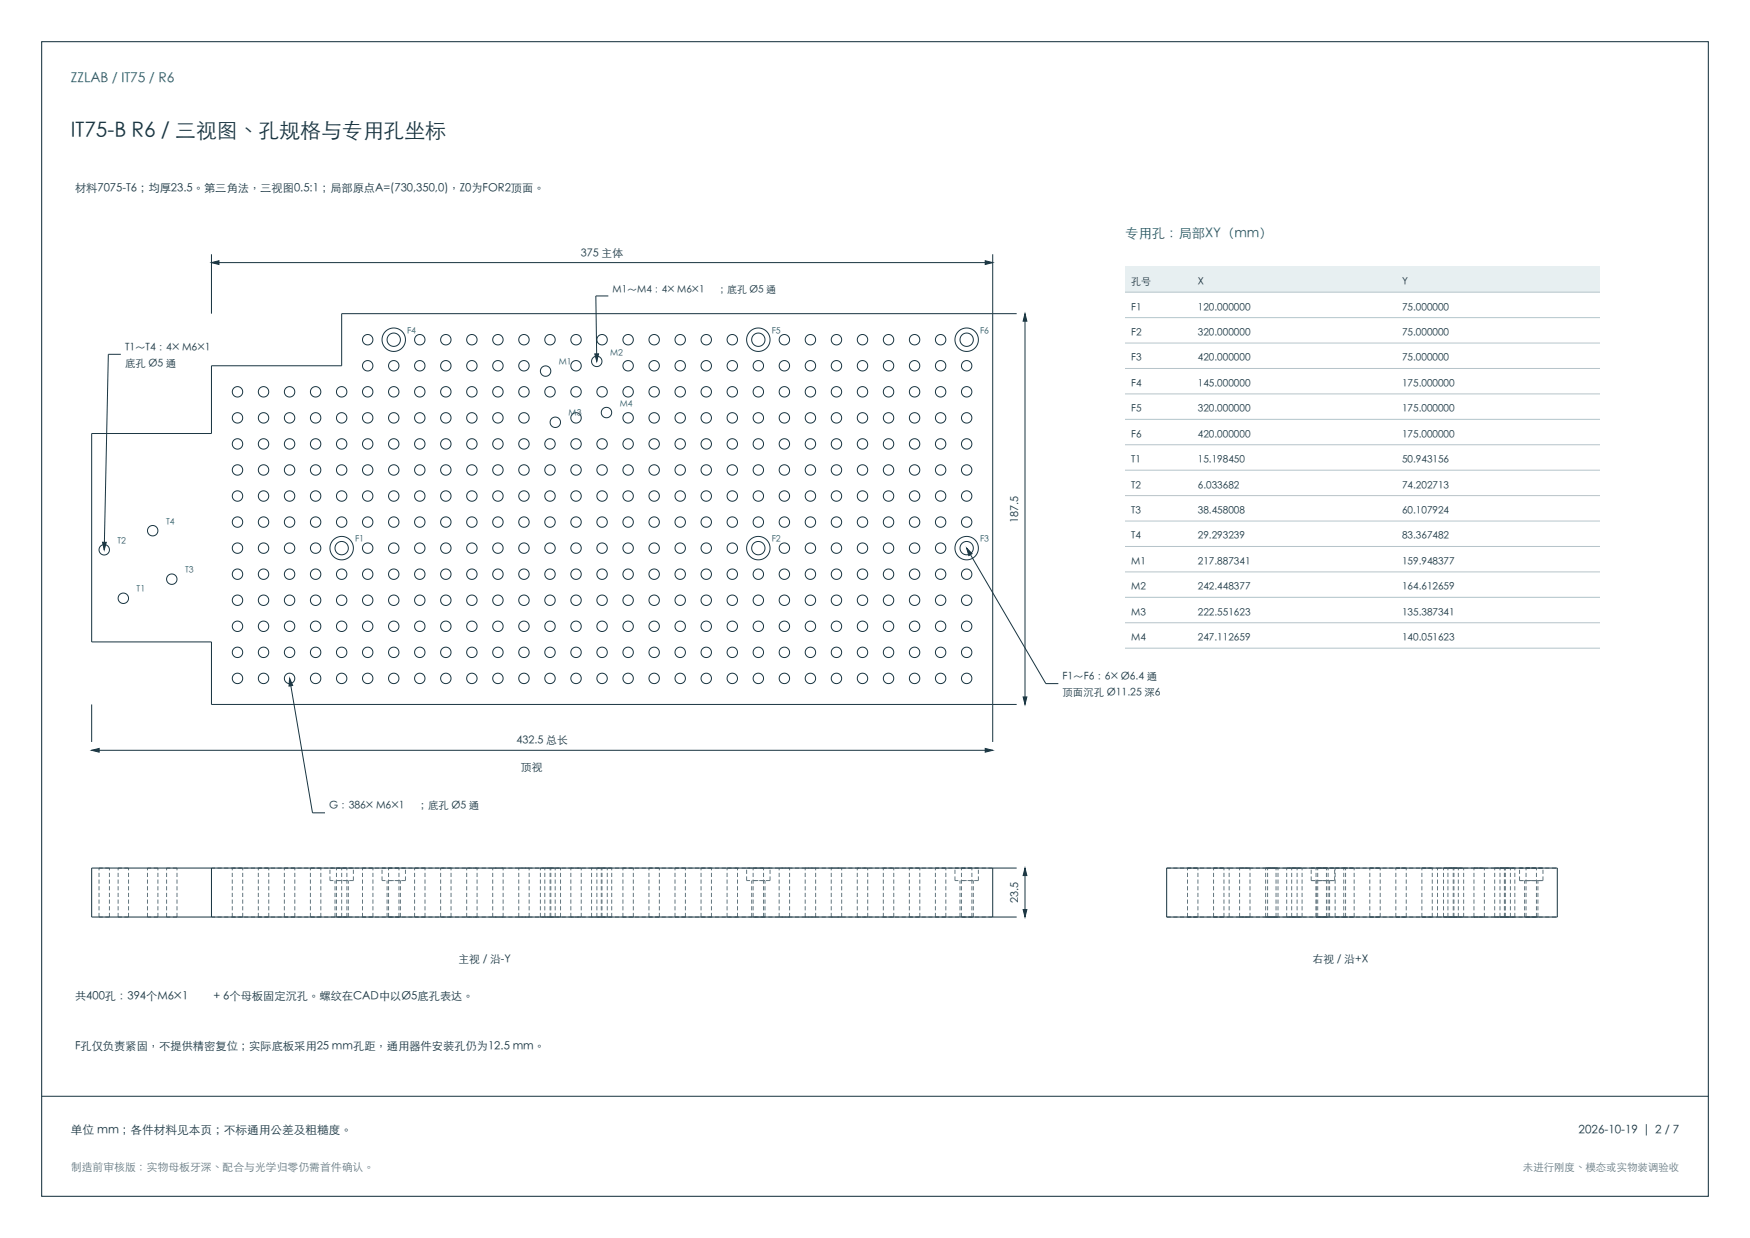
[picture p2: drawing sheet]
<svg xmlns="http://www.w3.org/2000/svg" width="420mm" height="297mm" viewBox="0 0 420 297" stroke-linecap="round" stroke-linejoin="round" font-family="sans-serif">
<path d="M10 10h400v277h-400z" fill="none" stroke="#183440" stroke-width=".25"/>
<g fill="none" stroke="#183440" stroke-width=".24">
<path d="M50.8 61v14.2M50.8 63h187.5M146 71h-3l.2 15.7M238.3 61v117M244 75.2h-162v12.5h-31.2v16.3h-28.8v50h28.8v15h193.2M246 75.2v93.8M29 85h-3l-1 46.9M232 131.5l19 32.5h3M22 169v9M22 180h216.3M69.5 162.7l5.5 32.3h3M50.8 208.2v11.8"/>
<path d="M238.3 208.2v11.8M244 208.2h-222v11.8h222M246 208.2v11.8M280 208.2h93.8v11.8h-93.8zM10 263h400"/>
<circle cx="57" cy="94" r="1.25"/>
<circle cx="63.3" cy="94" r="1.25"/>
<circle cx="69.5" cy="94" r="1.25"/>
<circle cx="75.8" cy="94" r="1.25"/>
<circle cx="82" cy="94" r="1.25"/>
<circle cx="88.3" cy="94" r="1.25"/>
<circle cx="88.3" cy="81.5" r="1.25"/>
<circle cx="88.3" cy="87.7" r="1.25"/>
<circle cx="94.5" cy="81.5" r="2.81"/>
<circle cx="94.5" cy="94" r="1.25"/>
<circle cx="94.5" cy="87.7" r="1.25"/>
<circle cx="94.5" cy="81.5" r="1.6"/>
<circle cx="100.8" cy="81.5" r="1.25"/>
<circle cx="100.8" cy="94" r="1.25"/>
<circle cx="100.8" cy="87.8" r="1.25"/>
<circle cx="107" cy="94" r="1.25"/>
<circle cx="107" cy="81.5" r="1.25"/>
<circle cx="107" cy="87.8" r="1.25"/>
<circle cx="113.3" cy="87.8" r="1.25"/>
<circle cx="113.3" cy="81.5" r="1.25"/>
<circle cx="113.3" cy="94" r="1.25"/>
<circle cx="119.5" cy="81.5" r="1.25"/>
<circle cx="119.5" cy="87.8" r="1.25"/>
<circle cx="119.5" cy="94" r="1.25"/>
<circle cx="125.8" cy="87.8" r="1.25"/>
<circle cx="125.8" cy="94" r="1.25"/>
<circle cx="125.8" cy="81.5" r="1.25"/>
<circle cx="130.9" cy="89" r="1.25"/>
<circle cx="132" cy="94" r="1.25"/>
<circle cx="132" cy="81.5" r="1.25"/>
<circle cx="138.3" cy="87.8" r="1.25"/>
<circle cx="138.3" cy="94" r="1.25"/>
<circle cx="138.3" cy="81.5" r="1.25"/>
<circle cx="143.2" cy="86.7" r="1.25"/>
<circle cx="144.5" cy="94" r="1.25"/>
<circle cx="144.5" cy="81.5" r="1.25"/>
<circle cx="145.6" cy="99" r="1.25"/>
<circle cx="150.8" cy="94" r="1.25"/>
<circle cx="150.8" cy="87.8" r="1.25"/>
<circle cx="150.8" cy="81.5" r="1.25"/>
<circle cx="157" cy="81.5" r="1.25"/>
<circle cx="157" cy="94" r="1.25"/>
<circle cx="157" cy="87.8" r="1.25"/>
<circle cx="163.3" cy="94" r="1.25"/>
<circle cx="163.3" cy="87.8" r="1.25"/>
<circle cx="163.3" cy="81.5" r="1.25"/>
<circle cx="169.5" cy="94" r="1.25"/>
<circle cx="169.5" cy="87.8" r="1.25"/>
<circle cx="169.5" cy="81.5" r="1.25"/>
<circle cx="175.8" cy="94" r="1.25"/>
<circle cx="175.8" cy="81.5" r="1.25"/>
<circle cx="175.8" cy="87.8" r="1.25"/>
<circle cx="182" cy="94" r="1.25"/>
<circle cx="182" cy="87.8" r="1.25"/>
<circle cx="182" cy="81.5" r="2.81"/>
<circle cx="182" cy="81.5" r="1.6"/>
<circle cx="188.3" cy="81.5" r="1.25"/>
<circle cx="188.3" cy="94" r="1.25"/>
<circle cx="188.3" cy="87.8" r="1.25"/>
<circle cx="194.5" cy="94" r="1.25"/>
<circle cx="194.5" cy="87.8" r="1.25"/>
<circle cx="194.5" cy="81.5" r="1.25"/>
<circle cx="200.8" cy="94" r="1.25"/>
<circle cx="200.8" cy="87.8" r="1.25"/>
<circle cx="200.8" cy="81.5" r="1.25"/>
<circle cx="207" cy="87.8" r="1.25"/>
<circle cx="207" cy="81.5" r="1.25"/>
<circle cx="207" cy="94" r="1.25"/>
<circle cx="213.3" cy="94" r="1.25"/>
<circle cx="213.3" cy="81.5" r="1.25"/>
<circle cx="213.3" cy="87.8" r="1.25"/>
<circle cx="219.5" cy="94" r="1.25"/>
<circle cx="219.5" cy="87.8" r="1.25"/>
<circle cx="219.5" cy="81.5" r="1.25"/>
<circle cx="225.8" cy="81.5" r="1.25"/>
<circle cx="225.8" cy="94" r="1.25"/>
<circle cx="225.8" cy="87.8" r="1.25"/>
<circle cx="232" cy="94" r="1.25"/>
<circle cx="232" cy="87.8" r="1.25"/>
<circle cx="232" cy="81.5" r="2.81"/>
<circle cx="232" cy="81.5" r="1.6"/>
<circle cx="57" cy="119" r="1.25"/>
<circle cx="57" cy="106.5" r="1.25"/>
<circle cx="57" cy="100.2" r="1.25"/>
<circle cx="57" cy="112.7" r="1.25"/>
<circle cx="63.3" cy="119" r="1.25"/>
<circle cx="63.3" cy="106.5" r="1.25"/>
<circle cx="63.3" cy="112.7" r="1.25"/>
<circle cx="63.3" cy="100.2" r="1.25"/>
<circle cx="69.5" cy="106.5" r="1.25"/>
<circle cx="69.5" cy="100.2" r="1.25"/>
<circle cx="69.5" cy="119" r="1.25"/>
<circle cx="69.5" cy="112.7" r="1.25"/>
<circle cx="75.8" cy="119" r="1.25"/>
<circle cx="75.8" cy="112.7" r="1.25"/>
<circle cx="75.8" cy="106.5" r="1.25"/>
<circle cx="75.8" cy="100.2" r="1.25"/>
<circle cx="82" cy="119" r="1.25"/>
<circle cx="82" cy="112.7" r="1.25"/>
<circle cx="82" cy="106.5" r="1.25"/>
<circle cx="82" cy="100.2" r="1.25"/>
<circle cx="88.3" cy="119" r="1.25"/>
<circle cx="88.3" cy="100.2" r="1.25"/>
<circle cx="88.3" cy="106.5" r="1.25"/>
<circle cx="88.3" cy="112.7" r="1.25"/>
<circle cx="94.5" cy="106.5" r="1.25"/>
<circle cx="94.5" cy="119" r="1.25"/>
<circle cx="94.5" cy="100.2" r="1.25"/>
<circle cx="94.5" cy="112.7" r="1.25"/>
<circle cx="100.8" cy="119" r="1.25"/>
<circle cx="100.8" cy="112.8" r="1.25"/>
<circle cx="100.8" cy="106.5" r="1.25"/>
<circle cx="100.8" cy="100.3" r="1.25"/>
<circle cx="107" cy="106.5" r="1.25"/>
<circle cx="107" cy="119" r="1.25"/>
<circle cx="107" cy="100.3" r="1.25"/>
<circle cx="107" cy="112.8" r="1.25"/>
<circle cx="113.3" cy="119" r="1.25"/>
<circle cx="113.3" cy="112.8" r="1.25"/>
<circle cx="113.3" cy="100.3" r="1.25"/>
<circle cx="113.3" cy="106.5" r="1.25"/>
<circle cx="119.5" cy="106.5" r="1.25"/>
<circle cx="119.5" cy="100.3" r="1.25"/>
<circle cx="119.5" cy="119" r="1.25"/>
<circle cx="119.5" cy="112.8" r="1.25"/>
<circle cx="125.8" cy="106.5" r="1.25"/>
<circle cx="125.8" cy="119" r="1.25"/>
<circle cx="125.8" cy="112.8" r="1.25"/>
<circle cx="125.8" cy="100.3" r="1.25"/>
<circle cx="132" cy="112.8" r="1.25"/>
<circle cx="132" cy="119" r="1.25"/>
<circle cx="132" cy="106.5" r="1.25"/>
<circle cx="133.3" cy="101.3" r="1.25"/>
<circle cx="138.3" cy="119" r="1.25"/>
<circle cx="138.3" cy="112.8" r="1.25"/>
<circle cx="138.3" cy="106.5" r="1.25"/>
<circle cx="138.3" cy="100.3" r="1.25"/>
<circle cx="144.5" cy="119" r="1.25"/>
<circle cx="144.5" cy="106.5" r="1.25"/>
<circle cx="144.5" cy="112.8" r="1.25"/>
<circle cx="150.8" cy="106.5" r="1.25"/>
<circle cx="150.8" cy="119" r="1.25"/>
<circle cx="150.8" cy="112.8" r="1.25"/>
<circle cx="150.8" cy="100.3" r="1.25"/>
<circle cx="157" cy="112.8" r="1.25"/>
<circle cx="157" cy="106.5" r="1.25"/>
<circle cx="157" cy="119" r="1.25"/>
<circle cx="157" cy="100.3" r="1.25"/>
<circle cx="163.3" cy="106.5" r="1.25"/>
<circle cx="163.3" cy="100.3" r="1.25"/>
<circle cx="163.3" cy="119" r="1.25"/>
<circle cx="163.3" cy="112.8" r="1.25"/>
<circle cx="169.5" cy="119" r="1.25"/>
<circle cx="169.5" cy="106.5" r="1.25"/>
<circle cx="169.5" cy="112.8" r="1.25"/>
<circle cx="169.5" cy="100.3" r="1.25"/>
<circle cx="175.8" cy="119" r="1.25"/>
<circle cx="175.8" cy="112.8" r="1.25"/>
<circle cx="175.8" cy="100.3" r="1.25"/>
<circle cx="175.8" cy="106.5" r="1.25"/>
<circle cx="182" cy="106.5" r="1.25"/>
<circle cx="182" cy="100.3" r="1.25"/>
<circle cx="182" cy="119" r="1.25"/>
<circle cx="182" cy="112.8" r="1.25"/>
<circle cx="188.3" cy="119" r="1.25"/>
<circle cx="188.3" cy="112.8" r="1.25"/>
<circle cx="188.3" cy="106.5" r="1.25"/>
<circle cx="188.3" cy="100.3" r="1.25"/>
<circle cx="194.5" cy="112.8" r="1.25"/>
<circle cx="194.5" cy="119" r="1.25"/>
<circle cx="194.5" cy="100.3" r="1.25"/>
<circle cx="194.5" cy="106.5" r="1.25"/>
<circle cx="200.8" cy="106.5" r="1.25"/>
<circle cx="200.8" cy="100.3" r="1.25"/>
<circle cx="200.8" cy="119" r="1.25"/>
<circle cx="200.8" cy="112.8" r="1.25"/>
<circle cx="207" cy="106.5" r="1.25"/>
<circle cx="207" cy="100.3" r="1.25"/>
<circle cx="207" cy="112.8" r="1.25"/>
<circle cx="207" cy="119" r="1.25"/>
<circle cx="213.3" cy="106.5" r="1.25"/>
<circle cx="213.3" cy="100.3" r="1.25"/>
<circle cx="213.3" cy="119" r="1.25"/>
<circle cx="213.3" cy="112.8" r="1.25"/>
<circle cx="219.5" cy="106.5" r="1.25"/>
<circle cx="219.5" cy="100.3" r="1.25"/>
<circle cx="219.5" cy="119" r="1.25"/>
<circle cx="219.5" cy="112.8" r="1.25"/>
<circle cx="225.8" cy="106.5" r="1.25"/>
<circle cx="225.8" cy="119" r="1.25"/>
<circle cx="225.8" cy="112.8" r="1.25"/>
<circle cx="225.8" cy="100.3" r="1.25"/>
<circle cx="232" cy="100.3" r="1.25"/>
<circle cx="232" cy="112.8" r="1.25"/>
<circle cx="232" cy="119" r="1.25"/>
<circle cx="232" cy="106.5" r="1.25"/>
<circle cx="25" cy="131.9" r="1.25"/>
<circle cx="36.6" cy="127.3" r="1.25"/>
<circle cx="41.2" cy="138.9" r="1.25"/>
<circle cx="57" cy="131.5" r="1.25"/>
<circle cx="57" cy="137.8" r="1.25"/>
<circle cx="57" cy="125.3" r="1.25"/>
<circle cx="63.3" cy="131.5" r="1.25"/>
<circle cx="63.3" cy="137.8" r="1.25"/>
<circle cx="63.3" cy="125.3" r="1.25"/>
<circle cx="69.5" cy="131.5" r="1.25"/>
<circle cx="69.5" cy="137.8" r="1.25"/>
<circle cx="69.5" cy="125.2" r="1.25"/>
<circle cx="75.8" cy="137.8" r="1.25"/>
<circle cx="75.8" cy="131.5" r="1.25"/>
<circle cx="75.8" cy="125.2" r="1.25"/>
<circle cx="82" cy="131.5" r="2.81"/>
<circle cx="82" cy="125.2" r="1.25"/>
<circle cx="82" cy="137.8" r="1.25"/>
<circle cx="82" cy="131.5" r="1.6"/>
<circle cx="88.3" cy="131.5" r="1.25"/>
<circle cx="88.3" cy="125.2" r="1.25"/>
<circle cx="88.3" cy="137.8" r="1.25"/>
<circle cx="94.5" cy="131.5" r="1.25"/>
<circle cx="94.5" cy="137.8" r="1.25"/>
<circle cx="94.5" cy="125.2" r="1.25"/>
<circle cx="100.8" cy="131.5" r="1.25"/>
<circle cx="100.8" cy="125.3" r="1.25"/>
<circle cx="100.8" cy="137.8" r="1.25"/>
<circle cx="107" cy="131.5" r="1.25"/>
<circle cx="107" cy="137.8" r="1.25"/>
<circle cx="107" cy="125.3" r="1.25"/>
<circle cx="113.3" cy="131.5" r="1.25"/>
<circle cx="113.3" cy="125.3" r="1.25"/>
<circle cx="113.3" cy="137.8" r="1.25"/>
<circle cx="119.5" cy="125.3" r="1.25"/>
<circle cx="119.5" cy="131.5" r="1.25"/>
<circle cx="119.5" cy="137.8" r="1.25"/>
<circle cx="125.8" cy="131.5" r="1.25"/>
<circle cx="125.8" cy="125.3" r="1.25"/>
<circle cx="125.8" cy="137.8" r="1.25"/>
<circle cx="132" cy="137.8" r="1.25"/>
<circle cx="132" cy="125.3" r="1.25"/>
<circle cx="132" cy="131.5" r="1.25"/>
<circle cx="138.3" cy="131.5" r="1.25"/>
<circle cx="138.3" cy="137.8" r="1.25"/>
<circle cx="138.3" cy="125.3" r="1.25"/>
<circle cx="144.5" cy="125.3" r="1.25"/>
<circle cx="144.5" cy="137.8" r="1.25"/>
<circle cx="144.5" cy="131.5" r="1.25"/>
<circle cx="150.8" cy="137.8" r="1.25"/>
<circle cx="150.8" cy="131.5" r="1.25"/>
<circle cx="150.8" cy="125.3" r="1.25"/>
<circle cx="157" cy="137.8" r="1.25"/>
<circle cx="157" cy="131.5" r="1.25"/>
<circle cx="157" cy="125.3" r="1.25"/>
<circle cx="163.3" cy="131.5" r="1.25"/>
<circle cx="163.3" cy="125.3" r="1.25"/>
<circle cx="163.3" cy="137.8" r="1.25"/>
<circle cx="169.5" cy="131.5" r="1.25"/>
<circle cx="169.5" cy="137.8" r="1.25"/>
<circle cx="169.5" cy="125.3" r="1.25"/>
<circle cx="175.8" cy="131.5" r="1.25"/>
<circle cx="175.8" cy="125.3" r="1.25"/>
<circle cx="175.8" cy="137.8" r="1.25"/>
<circle cx="182" cy="137.8" r="1.25"/>
<circle cx="182" cy="125.3" r="1.25"/>
<circle cx="182" cy="131.5" r="2.81"/>
<circle cx="182" cy="131.5" r="1.6"/>
<circle cx="188.3" cy="125.3" r="1.25"/>
<circle cx="188.3" cy="131.5" r="1.25"/>
<circle cx="188.3" cy="137.8" r="1.25"/>
<circle cx="194.5" cy="137.8" r="1.25"/>
<circle cx="194.5" cy="131.5" r="1.25"/>
<circle cx="194.5" cy="125.3" r="1.25"/>
<circle cx="200.8" cy="137.8" r="1.25"/>
<circle cx="200.8" cy="125.3" r="1.25"/>
<circle cx="200.8" cy="131.5" r="1.25"/>
<circle cx="207" cy="137.8" r="1.25"/>
<circle cx="207" cy="131.5" r="1.25"/>
<circle cx="207" cy="125.3" r="1.25"/>
<circle cx="213.3" cy="137.8" r="1.25"/>
<circle cx="213.3" cy="131.5" r="1.25"/>
<circle cx="213.3" cy="125.3" r="1.25"/>
<circle cx="219.5" cy="125.3" r="1.25"/>
<circle cx="219.5" cy="137.8" r="1.25"/>
<circle cx="219.5" cy="131.5" r="1.25"/>
<circle cx="225.8" cy="137.8" r="1.25"/>
<circle cx="225.8" cy="125.3" r="1.25"/>
<circle cx="225.8" cy="131.5" r="1.25"/>
<circle cx="232" cy="125.3" r="1.25"/>
<circle cx="232" cy="137.8" r="1.25"/>
<circle cx="232" cy="131.5" r="2.81"/>
<circle cx="232" cy="131.5" r="1.6"/>
<circle cx="29.6" cy="143.5" r="1.25"/>
<circle cx="57" cy="156.5" r="1.25"/>
<circle cx="57" cy="144" r="1.25"/>
<circle cx="57" cy="150.3" r="1.25"/>
<circle cx="63.3" cy="156.5" r="1.25"/>
<circle cx="63.3" cy="144" r="1.25"/>
<circle cx="63.3" cy="150.3" r="1.25"/>
<circle cx="69.5" cy="144" r="1.25"/>
<circle cx="69.5" cy="156.5" r="1.25"/>
<circle cx="69.5" cy="150.3" r="1.25"/>
<circle cx="75.8" cy="150.3" r="1.25"/>
<circle cx="75.8" cy="156.5" r="1.25"/>
<circle cx="75.8" cy="144" r="1.25"/>
<circle cx="82" cy="156.5" r="1.25"/>
<circle cx="82" cy="150.3" r="1.25"/>
<circle cx="82" cy="144" r="1.25"/>
<circle cx="88.3" cy="144" r="1.25"/>
<circle cx="88.3" cy="156.5" r="1.25"/>
<circle cx="88.3" cy="150.3" r="1.25"/>
<circle cx="94.5" cy="156.5" r="1.25"/>
<circle cx="94.5" cy="144" r="1.25"/>
<circle cx="94.5" cy="150.3" r="1.25"/>
<circle cx="100.8" cy="144" r="1.25"/>
<circle cx="100.8" cy="156.5" r="1.25"/>
<circle cx="100.8" cy="150.3" r="1.25"/>
<circle cx="107" cy="144" r="1.25"/>
<circle cx="107" cy="150.3" r="1.25"/>
<circle cx="107" cy="156.5" r="1.25"/>
<circle cx="113.3" cy="156.5" r="1.25"/>
<circle cx="113.3" cy="150.3" r="1.25"/>
<circle cx="113.3" cy="144" r="1.25"/>
<circle cx="119.5" cy="156.5" r="1.25"/>
<circle cx="119.5" cy="150.3" r="1.25"/>
<circle cx="119.5" cy="144" r="1.25"/>
<circle cx="125.8" cy="144" r="1.25"/>
<circle cx="125.8" cy="156.5" r="1.25"/>
<circle cx="125.8" cy="150.3" r="1.25"/>
<circle cx="132" cy="144" r="1.25"/>
<circle cx="132" cy="150.3" r="1.25"/>
<circle cx="132" cy="156.5" r="1.25"/>
<circle cx="138.3" cy="156.5" r="1.25"/>
<circle cx="138.3" cy="150.3" r="1.25"/>
<circle cx="138.3" cy="144" r="1.25"/>
<circle cx="144.5" cy="144" r="1.25"/>
<circle cx="144.5" cy="156.5" r="1.25"/>
<circle cx="144.5" cy="150.3" r="1.25"/>
<circle cx="150.8" cy="156.5" r="1.25"/>
<circle cx="150.8" cy="150.3" r="1.25"/>
<circle cx="150.8" cy="144" r="1.25"/>
<circle cx="157" cy="150.3" r="1.25"/>
<circle cx="157" cy="144" r="1.25"/>
<circle cx="157" cy="156.5" r="1.25"/>
<circle cx="163.3" cy="156.5" r="1.25"/>
<circle cx="163.3" cy="150.3" r="1.25"/>
<circle cx="163.3" cy="144" r="1.25"/>
<circle cx="169.5" cy="144" r="1.25"/>
<circle cx="169.5" cy="150.3" r="1.25"/>
<circle cx="169.5" cy="156.5" r="1.25"/>
<circle cx="175.8" cy="156.5" r="1.25"/>
<circle cx="175.8" cy="144" r="1.25"/>
<circle cx="175.8" cy="150.3" r="1.25"/>
<circle cx="182" cy="156.5" r="1.25"/>
<circle cx="182" cy="144" r="1.25"/>
<circle cx="182" cy="150.3" r="1.25"/>
<circle cx="188.3" cy="156.5" r="1.25"/>
<circle cx="188.3" cy="150.3" r="1.25"/>
<circle cx="188.3" cy="144" r="1.25"/>
<circle cx="194.5" cy="150.3" r="1.25"/>
<circle cx="194.5" cy="144" r="1.25"/>
<circle cx="194.5" cy="156.5" r="1.25"/>
<circle cx="200.8" cy="156.5" r="1.25"/>
<circle cx="200.8" cy="150.3" r="1.25"/>
<circle cx="200.8" cy="144" r="1.25"/>
<circle cx="207" cy="156.5" r="1.25"/>
<circle cx="207" cy="150.3" r="1.25"/>
<circle cx="207" cy="144" r="1.25"/>
<circle cx="213.3" cy="150.3" r="1.25"/>
<circle cx="213.3" cy="156.5" r="1.25"/>
<circle cx="213.3" cy="144" r="1.25"/>
<circle cx="219.5" cy="156.5" r="1.25"/>
<circle cx="219.5" cy="150.3" r="1.25"/>
<circle cx="219.5" cy="144" r="1.25"/>
<circle cx="225.8" cy="144" r="1.25"/>
<circle cx="225.8" cy="156.5" r="1.25"/>
<circle cx="225.8" cy="150.3" r="1.25"/>
<circle cx="232" cy="156.5" r="1.25"/>
<circle cx="232" cy="144" r="1.25"/>
<circle cx="232" cy="150.3" r="1.25"/>
<circle cx="57" cy="162.8" r="1.25"/>
<circle cx="63.3" cy="162.8" r="1.25"/>
<circle cx="69.5" cy="162.8" r="1.25"/>
<circle cx="75.8" cy="162.8" r="1.25"/>
<circle cx="82" cy="162.8" r="1.25"/>
<circle cx="88.3" cy="162.8" r="1.25"/>
<circle cx="94.5" cy="162.8" r="1.25"/>
<circle cx="100.8" cy="162.8" r="1.25"/>
<circle cx="107" cy="162.8" r="1.25"/>
<circle cx="113.3" cy="162.8" r="1.25"/>
<circle cx="119.5" cy="162.8" r="1.25"/>
<circle cx="125.8" cy="162.8" r="1.25"/>
<circle cx="132" cy="162.8" r="1.25"/>
<circle cx="138.3" cy="162.8" r="1.25"/>
<circle cx="144.5" cy="162.8" r="1.25"/>
<circle cx="150.8" cy="162.8" r="1.25"/>
<circle cx="157" cy="162.8" r="1.25"/>
<circle cx="163.3" cy="162.8" r="1.25"/>
<circle cx="169.5" cy="162.8" r="1.25"/>
<circle cx="175.8" cy="162.8" r="1.25"/>
<circle cx="182" cy="162.8" r="1.25"/>
<circle cx="188.3" cy="162.8" r="1.25"/>
<circle cx="194.5" cy="162.8" r="1.25"/>
<circle cx="200.8" cy="162.8" r="1.25"/>
<circle cx="207" cy="162.8" r="1.25"/>
<circle cx="213.3" cy="162.8" r="1.25"/>
<circle cx="219.5" cy="162.8" r="1.25"/>
<circle cx="225.8" cy="162.8" r="1.25"/>
<circle cx="232" cy="162.8" r="1.25"/>
</g>
<g fill="none" stroke="#637781" stroke-width=".24" stroke-dasharray="1 .6" stroke-linecap="butt">
<path d="M23.8 220v-11.8M26.3 208.2h-2.5M26.3 220h-2.5M26.3 220v-11.8M28.3 220v-11.8M30.8 208.2h-2.5M30.8 220h-2.5M30.8 220v-11.8M35.4 220v-11.8M37.9 208.2h-2.5M37.9 220h-2.5M37.9 220v-11.8"/>
<path d="M40 220v-11.8M42.5 208.2h-2.5M42.5 220h-2.5M42.5 220v-11.8M55.8 220v-11.8M58.3 208.2h-2.5M58.3 220h-2.5M58.3 220v-11.8M62 220v-11.8M64.5 208.2h-2.5M64.5 220h-2.5M64.5 220v-11.8"/>
<path d="M68.3 220v-11.8M70.8 208.2h-2.5M70.8 220h-2.5M70.8 220v-11.8M74.5 220v-11.8M77 208.2h-2.5M77 220h-2.5M77 220v-11.8M79.2 211.2v-3M80.4 220v-8.8M80.8 220v-11.8M82 208.2h156.3"/>
<path d="M82 208.2h-31.2M82 220h156.3M82 220h-31.2M82 220v-11.8M83.3 208.2h-2.5M83.3 220h-2.5M83.3 220v-11.8M83.6 220h-3.2M83.6 211.2h-3.2M83.6 220v-8.8M84.8 208.2h-5.6M84.8 211.2v-3"/>
<path d="M84.8 211.2h-5.6M87 220v-11.8M89.5 208.2h-2.5M89.5 220h-2.5M89.5 220v-11.8M91.7 211.2v-3M92.9 220v-8.8M93.3 220v-11.8M95.8 208.2h-2.5M95.8 220h-2.5M95.8 220v-11.8M96.1 220h-3.2"/>
<path d="M96.1 211.2h-3.2M96.1 220v-8.8M97.3 208.2h-5.6M97.3 211.2v-3M97.3 211.2h-5.6M99.5 220v-11.8M102 208.2h-2.5M102 220h-2.5M102 220v-11.8M105.8 220v-11.8M108.3 208.2h-2.5M108.3 220h-2.5"/>
<path d="M108.3 220v-11.8M112 220v-11.8M114.5 208.2h-2.5M114.5 220h-2.5M114.5 220v-11.8M118.3 220v-11.8M120.8 208.2h-2.5M120.8 220h-2.5M120.8 220v-11.8M124.5 220v-11.8M127 208.2h-2.5M127 220h-2.5"/>
<path d="M127 220v-11.8M129.7 220v-11.8M130.8 220v-11.8M132 220v-11.8M132.2 208.2h-2.5M132.2 220h-2.5M132.2 220v-11.8M133.3 208.2h-2.5M133.3 220h-2.5M133.3 220v-11.8M134.5 208.2h-2.5M134.5 220h-2.5"/>
<path d="M134.5 220v-11.8M137 220v-11.8M139.5 208.2h-2.5M139.5 220h-2.5M139.5 220v-11.8M142 220v-11.8M143.3 220v-11.8M144.3 220v-11.8M144.5 208.2h-2.5M144.5 220h-2.5M144.5 220v-11.8M145.8 208.2h-2.5"/>
<path d="M145.8 220h-2.5M145.8 220v-11.8M146.8 208.2h-2.5M146.8 220h-2.5M146.8 220v-11.8M149.5 220v-11.8M152 208.2h-2.5M152 220h-2.5M152 220v-11.8M155.8 220v-11.8M158.3 208.2h-2.5M158.3 220h-2.5"/>
<path d="M158.3 220v-11.8M162 220v-11.8M164.5 208.2h-2.5M164.5 220h-2.5M164.5 220v-11.8M168.3 220v-11.8M170.8 208.2h-2.5M170.8 220h-2.5M170.8 220v-11.8M174.5 220v-11.8M177 208.2h-2.5M177 220h-2.5"/>
<path d="M177 220v-11.8M179.2 211.2v-3M180.4 220v-8.8M180.8 220v-11.8M183.3 208.2h-2.5M183.3 220h-2.5M183.3 220v-11.8M183.6 220h-3.2M183.6 211.2h-3.2M183.6 220v-8.8M184.8 208.2h-5.6M184.8 211.2v-3"/>
<path d="M184.8 211.2h-5.6M187 220v-11.8M189.5 208.2h-2.5M189.5 220h-2.5M189.5 220v-11.8M193.3 220v-11.8M195.8 208.2h-2.5M195.8 220h-2.5M195.8 220v-11.8M199.5 220v-11.8M202 208.2h-2.5M202 220h-2.5"/>
<path d="M202 220v-11.8M205.8 220v-11.8M208.3 208.2h-2.5M208.3 220h-2.5M208.3 220v-11.8M212 220v-11.8M214.5 208.2h-2.5M214.5 220h-2.5M214.5 220v-11.8M218.3 220v-11.8M220.8 208.2h-2.5M220.8 220h-2.5"/>
<path d="M220.8 220v-11.8M224.5 220v-11.8M227 208.2h-2.5M227 220h-2.5M227 220v-11.8M229.2 211.2v-3M230.4 220v-8.8M230.8 220v-11.8M233.3 208.2h-2.5M233.3 220h-2.5M233.3 220v-11.8M233.6 220h-3.2"/>
<path d="M233.6 211.2h-3.2M233.6 220v-8.8M234.8 208.2h-5.6M234.8 211.2v-3M234.8 211.2h-5.6M280 208.2h15M280 220h15M285 208.2h1.3M285 220h1.3M285 220v-11.8M286.3 208.2h1.2M286.3 220h1.2"/>
<path d="M287.5 208.2h-2.5M287.5 220h-2.5M287.5 220v-11.8M291.3 208.2h1.2M291.3 220h1.2M291.3 220v-11.8M292.5 208.2h1.3M292.5 220h1.3M293.8 208.2h-2.5M293.8 220h-2.5M293.8 220v-11.8M295 220v-11.8"/>
<path d="M295 208.2h50M295 220h50M297.5 208.2h1.3M297.5 220h1.3M297.5 220v-11.8M298.8 208.2h1.2M298.8 220h1.2M300 208.2h-2.5M300 220h-2.5M300 220v-11.8M303.8 208.2h1.2M303.8 220h1.2"/>
<path d="M303.8 220v-11.8M304.2 208.2h1.3M304.2 220h1.3M304.2 220v-11.8M305 208.2h1.3M305 220h1.3M305.5 208.2h1.2M305.5 220h1.2M306.3 208.2h-2.5M306.3 220h-2.5M306.3 220v-11.8M306.7 208.2h-2.5"/>
<path d="M306.7 220h-2.5M306.7 220v-11.8M308.8 208.2h1.3M308.8 220h1.3M308.8 220v-11.8M310 208.2h1.3M310 220h1.3M310 220v-11.8M310.1 208.2h1.2M310.1 220h1.2M311.3 208.2h1.2M311.3 220h1.2"/>
<path d="M311.3 208.2h-2.5M311.3 220h-2.5M311.3 220v-11.8M312.5 208.2h-2.5M312.5 220h-2.5M312.5 220v-11.8M314.7 208.2h2.8M314.7 211.2h2.8M314.7 211.2v-3M315.9 208.2h1.2M315.9 220h1.2M315.9 220v-11.8"/>
<path d="M315.9 220h1.6M315.9 211.2h1.6M315.9 220v-8.8M316.3 208.2h1.2M316.3 220h1.2M316.3 220v-11.8M317.1 208.2h1.3M317.1 220h1.3M317.5 208.2h1.3M317.5 208.2h2.8M317.5 220h1.3M317.5 220h1.6"/>
<path d="M317.5 211.2h2.8M317.5 211.2h1.6M318.4 208.2h-2.5M318.4 220h-2.5M318.4 220v-11.8M318.8 208.2h-2.5M318.8 220h-2.5M318.8 220v-11.8M319.1 220h-3.2M319.1 211.2h-3.2M319.1 220v-8.8M320.3 208.2h-5.6"/>
<path d="M320.3 211.2h-5.6M320.3 211.2v-3M320.4 208.2h1.3M320.4 220h1.3M320.4 220v-11.8M321.7 208.2h1.2M321.7 220h1.2M322.5 208.2h1.3M322.5 220h1.3M322.5 220v-11.8M322.9 208.2h-2.5M322.9 220h-2.5"/>
<path d="M322.9 220v-11.8M323.8 208.2h1.2M323.8 220h1.2M325 208.2h-2.5M325 220h-2.5M325 220v-11.8M328.8 208.2h1.2M328.8 220h1.2M328.8 220v-11.8M330 208.2h1.3M330 220h1.3M331.3 208.2h-2.5"/>
<path d="M331.3 220h-2.5M331.3 220v-11.8M335 208.2h1.3M335 220h1.3M335 220v-11.8M336.3 208.2h1.2M336.3 220h1.2M337.5 208.2h-2.5M337.5 220h-2.5M337.5 220v-11.8M341.3 208.2h1.2M341.3 220h1.2"/>
<path d="M341.3 220v-11.8M342.5 208.2h1.3M342.5 220h1.3M343.8 208.2h-2.5M343.8 220h-2.5M343.8 220v-11.8M345 208.2h16.3M345 220h16.3M345 220v-11.8M346.4 208.2h1.3M346.4 220h1.3M346.4 220v-11.8"/>
<path d="M347.5 208.2h1.3M347.5 220h1.3M347.5 220v-11.8M347.7 208.2h1.2M347.7 220h1.2M348.8 208.2h1.2M348.8 220h1.2M348.8 220v-11.8M348.9 208.2h-2.5M348.9 220h-2.5M348.9 220v-11.8M350 208.2h-2.5"/>
<path d="M350 220h-2.5M350 220v-11.8M350 208.2h1.3M350 220h1.3M351.3 208.2h-2.5M351.3 220h-2.5M351.3 220v-11.8M353.8 208.2h1.2M353.8 220h1.2M353.8 220v-11.8M355 208.2h1.3M355 220h1.3"/>
<path d="M356.3 208.2h-2.5M356.3 220h-2.5M356.3 220v-11.8M358.7 208.2h1.3M358.7 220h1.3M358.7 220v-11.8M360 208.2h1.2M360 220h1.2M360 208.2h1.3M360 220h1.3M360 220v-11.8M361.1 208.2h1.2"/>
<path d="M361.1 220h1.2M361.1 220v-11.8M361.2 208.2h-2.5M361.2 220h-2.5M361.2 220v-11.8M361.3 208.2h12.5M361.3 208.2h1.2M361.3 220h12.5M361.3 220h1.2M361.3 220v-11.8M362.3 208.2h1.3M362.3 220h1.3"/>
<path d="M362.5 208.2h-2.5M362.5 220h-2.5M362.5 220v-11.8M363.6 208.2h-2.5M363.6 220h-2.5M363.6 220v-11.8M364.7 208.2h2.8M364.7 211.2h2.8M364.7 211.2v-3M365.9 220h1.6M365.9 211.2h1.6M365.9 220v-8.8"/>
<path d="M366.3 208.2h1.2M366.3 220h1.2M366.3 220v-11.8M367.5 208.2h1.3M367.5 208.2h2.8M367.5 220h1.3M367.5 220h1.6M367.5 211.2h2.8M367.5 211.2h1.6M368.8 208.2h-2.5M368.8 220h-2.5M368.8 220v-11.8"/>
<path d="M369.1 220h-3.2M369.1 211.2h-3.2M369.1 220v-8.8M370.3 208.2h-5.6M370.3 211.2h-5.6M370.3 211.2v-3"/>
</g>
<g fill="#183440" stroke="#183440" stroke-width=".24">
<path d="M50.8 63l1.8-.5v.9z"/>
<path d="M236.5 62.5l1.8 .5-1.8 .4z"/>
<path d="M22 180l1.8-.5v.9z"/>
<path d="M236.5 179.5l1.8 .5-1.8 .4z"/>
<path d="M245.6 167.2h.9l-.5 1.8z"/>
<path d="M246 75.2l.5 1.8h-.9z"/>
<path d="M245.6 218.2h.9l-.5 1.8z"/>
<path d="M246 208.2l.5 1.8h-.9z"/>
<path d="M69.5 162.7l.7 1.7-.8 .2z"/>
<path d="M232 131.5l1.3 1.3-.8 .5z"/>
<path d="M24.6 130.1h.9l-.5 1.8z"/>
<path d="M142.7 84.9h.9l-.4 1.8z"/>
</g>
<g fill="#e7eff1">
<path d="M270 64h16v6.1h-16z" fill-rule="evenodd"/>
<path d="M286 64h49v6.1h-49z" fill-rule="evenodd"/>
<path d="M335 64h49v6.1h-49z" fill-rule="evenodd"/>
</g>
<g fill="none" stroke="#b5c4ca" stroke-width=".24">
<path d="M270 70.1h114M270 76.2h114M270 82.3h114M270 88.4h114M270 94.5h114M270 100.6h114M270 106.7h114M270 112.8h114M270 118.9h114M270 125h114M270 131.1h114M270 137.2h114"/>
<path d="M270 143.3h114M270 149.4h114M270 155.5h114"/>
</g>
<text font-size="5" fill="#183440" x="17" y="33">IT75-B R6 / 三视图、孔规格与专用孔坐标</text>
<text font-size="3.3" fill="#126b73" x="17" y="20">ZZLAB / IT75 / R6</text>
<text font-size="3.2" fill="#126b73" x="270" y="57">专用孔：局部XY（mm）</text>
<g font-size="2.8" fill="#183440">
<text x="17" y="272">单位 mm；各件材料见本页；不标通用公差及粗糙度。</text>
<text x="378.9" y="272">2026-10-19 | 2 / 7</text>
</g>
<g font-size="2.7" fill="#183440">
<text x="18" y="46">材料7075-T6；均厚23.5。第三角法，三视图0.5:1；局部原点A=(730,350,0)，Z0为FOR2顶面。</text>
<text x="18" y="240">共400孔：394个M6×1</text>
<text x="51.3" y="240">+ 6个母板固定沉孔。螺纹在CAD中以Ø5底孔表达。</text>
<text x="18" y="252">F孔仅负责紧固，不提供精密复位；实际底板采用25 mm孔距，通用器件安装孔仍为12.5 mm。</text>
</g>
<g font-size="2.6" fill="#183440">
<text x="139.4" y="61.6">375 主体</text>
<text x="244.5" y="125.4" transform="rotate(-90 244.5 125.4)">187.5</text>
<text x="124" y="178.6">432.5 总长</text>
<text x="125" y="185">顶视</text>
<text x="244.5" y="216.6" transform="rotate(-90 244.5 216.6)">23.5</text>
<text x="110" y="231">主视 / 沿-Y</text>
<text x="315" y="231">右视 / 沿+X</text>
</g>
<text font-size="2.6" fill="#637781" x="17" y="281">制造前审核版：实物母板牙深、配合与光学归零仍需首件确认。</text>
<g font-size="2.5" fill="#183440">
<text x="30" y="84.2">T1～T4：4× M6×1</text>
<text x="30" y="88">底孔 Ø5 通</text>
<text x="255" y="163.2">F1～F6：6× Ø6.4 通</text>
<text x="255" y="167">顶面沉孔 Ø11.25 深6</text>
<text x="79" y="194.2">G：386× M6×1</text>
<text x="100.2" y="194.2">；底孔 Ø5 通</text>
</g>
<text font-size="2.5" fill="#637781" x="365.5" y="281">未进行刚度、模态或实物装调验收</text>
<g font-size="2.4" fill="#183440">
<text x="147" y="70.2">M1～M4：4× M6×1</text>
<text x="172.1" y="70.2">；底孔 Ø5 通</text>
<text x="271.5" y="68.4">孔号</text>
<text x="287.5" y="68.4">X</text>
<text x="336.5" y="68.4">Y</text>
<text x="271.5" y="74.5">F1</text>
<text x="287.5" y="74.5">120.000000</text>
<text x="336.5" y="74.5">75.000000</text>
<text x="271.5" y="80.6">F2</text>
<text x="287.5" y="80.6">320.000000</text>
<text x="336.5" y="80.6">75.000000</text>
<text x="271.5" y="86.7">F3</text>
<text x="287.5" y="86.7">420.000000</text>
<text x="336.5" y="86.7">75.000000</text>
<text x="271.5" y="92.8">F4</text>
<text x="287.5" y="92.8">145.000000</text>
<text x="336.5" y="92.8">175.000000</text>
<text x="271.5" y="98.9">F5</text>
<text x="287.5" y="98.9">320.000000</text>
<text x="336.5" y="98.9">175.000000</text>
<text x="271.5" y="105">F6</text>
<text x="287.5" y="105">420.000000</text>
<text x="336.5" y="105">175.000000</text>
<text x="271.5" y="111.1">T1</text>
<text x="287.5" y="111.1">15.198450</text>
<text x="336.5" y="111.1">50.943156</text>
<text x="271.5" y="117.2">T2</text>
<text x="287.5" y="117.2">6.033682</text>
<text x="336.5" y="117.2">74.202713</text>
<text x="271.5" y="123.3">T3</text>
<text x="287.5" y="123.3">38.458008</text>
<text x="336.5" y="123.3">60.107924</text>
<text x="271.5" y="129.4">T4</text>
<text x="287.5" y="129.4">29.293239</text>
<text x="336.5" y="129.4">83.367482</text>
<text x="271.5" y="135.5">M1</text>
<text x="287.5" y="135.5">217.887341</text>
<text x="336.5" y="135.5">159.948377</text>
<text x="271.5" y="141.6">M2</text>
<text x="287.5" y="141.6">242.448377</text>
<text x="336.5" y="141.6">164.612659</text>
<text x="271.5" y="147.7">M3</text>
<text x="287.5" y="147.7">222.551623</text>
<text x="336.5" y="147.7">135.387341</text>
<text x="271.5" y="153.8">M4</text>
<text x="287.5" y="153.8">247.112659</text>
<text x="336.5" y="153.8">140.051623</text>
</g>
<g font-size="2.1" fill="#126b73">
<text x="97.7" y="80.1">F4</text>
<text x="185.2" y="80.1">F5</text>
<text x="235.2" y="80.1">F6</text>
<text x="134.1" y="87.6">M1</text>
<text x="146.4" y="85.3">M2</text>
<text x="136.5" y="99.9">M3</text>
<text x="148.8" y="97.6">M4</text>
<text x="39.8" y="125.9">T4</text>
<text x="28.2" y="130.5">T2</text>
<text x="85.2" y="130.1">F1</text>
<text x="185.2" y="130.1">F2</text>
<text x="235.2" y="130.1">F3</text>
<text x="44.4" y="137.5">T3</text>
<text x="32.8" y="142.1">T1</text>
</g>
</svg>
